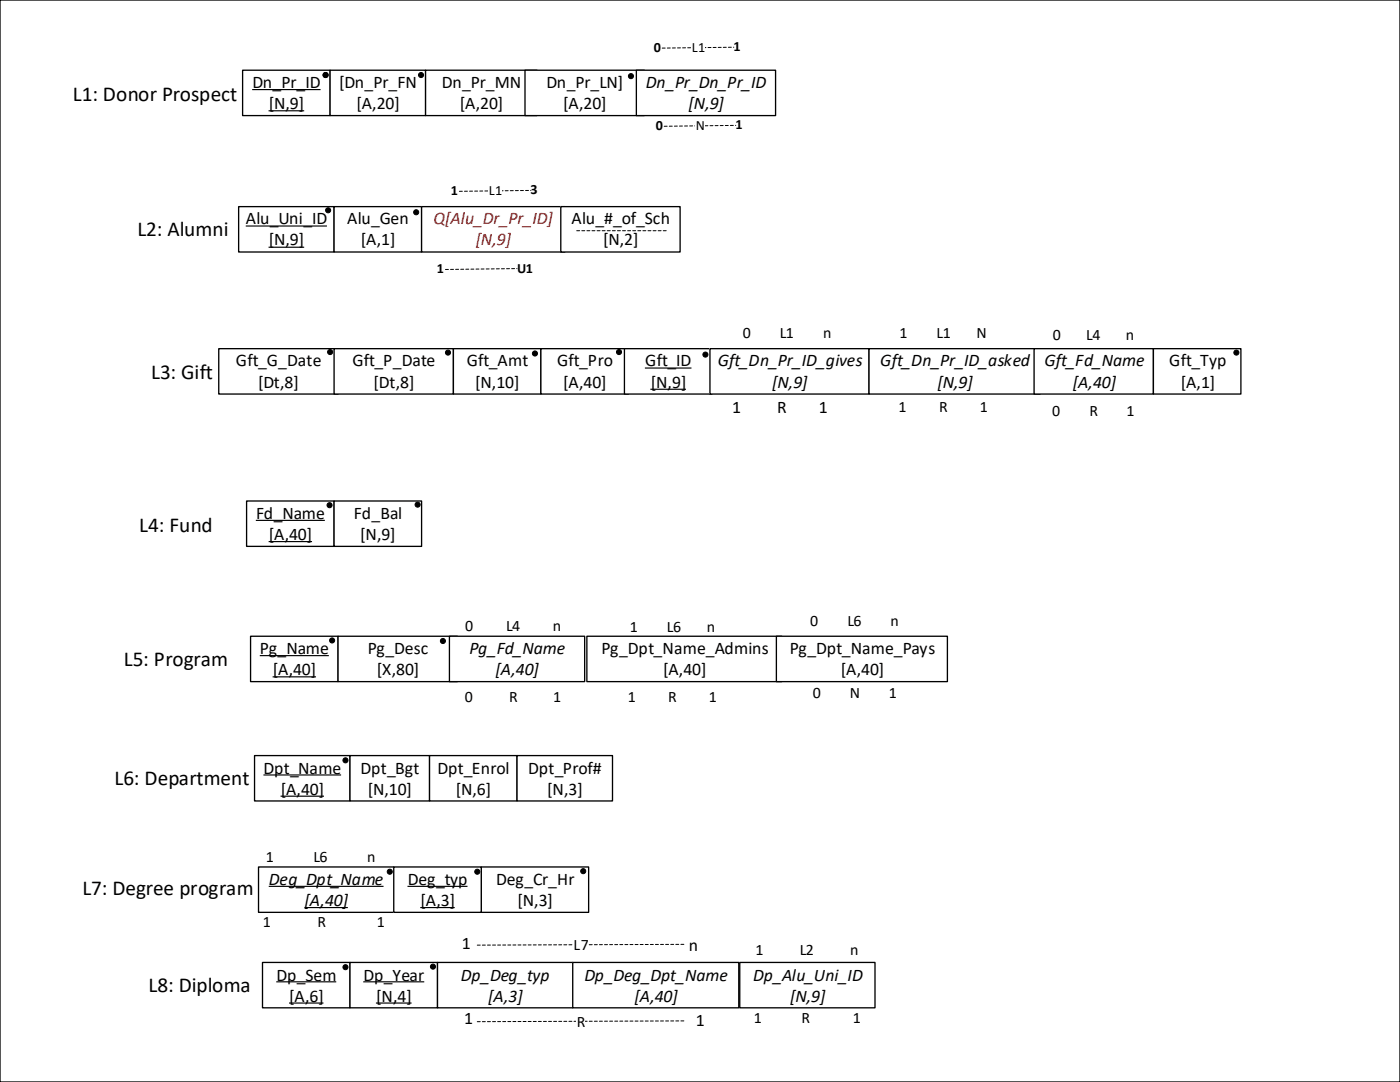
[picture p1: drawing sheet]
<svg xmlns="http://www.w3.org/2000/svg" width="279mm" height="216mm" viewBox="0 0 279 216" stroke-linecap="round" stroke-linejoin="round" font-family="sans-serif">
<path d="M0 0h279.4v215.9h-279.4z" fill="none" stroke="#000" stroke-width=".26"/>
<path d="M48.4 14h17.5v9.1h-17.5z" fill-rule="evenodd" fill="#fff"/>
<path d="M48.4 14h17.5v9.1h-17.5z" fill="none" stroke="#000" stroke-width=".26"/>
<path d="M50.3 17.9h13.7M53.6 22.1h7.1" fill="none" stroke="#000" stroke-width=".23"/>
<path d="M65.9 14h19v9.1h-19z" fill-rule="evenodd" fill="#fff"/>
<path d="M65.9 14h19v9.1h-19z" fill="none" stroke="#000" stroke-width=".26"/>
<path d="M84.9 14h22.3v9.1h-22.3z" fill-rule="evenodd" fill="#fff"/>
<path d="M84.9 14h22.3v9.1h-22.3z" fill="none" stroke="#000" stroke-width=".26"/>
<path d="M104.8 14h23.8v9.1h-23.8z" fill-rule="evenodd" fill="#fff"/>
<path d="M104.8 14h23.8v9.1h-23.8z" fill="none" stroke="#000" stroke-width=".26"/>
<path d="M127 14h27.8v9.1h-27.8z" fill-rule="evenodd" fill="#fff"/>
<path d="M127 14h27.8v9.1h-27.8z" fill="none" stroke="#000" stroke-width=".26"/>
<path d="M47.6 41.2h19.1v9.1h-19.1z" fill-rule="evenodd" fill="#fff"/>
<path d="M47.6 41.2h19.1v9.1h-19.1z" fill="none" stroke="#000" stroke-width=".26"/>
<path d="M49 45.1h16.3M53.6 49.3h7.1" fill="none" stroke="#000" stroke-width=".23"/>
<path d="M66.7 41.2h17.4v9.1h-17.4z" fill-rule="evenodd" fill="#fff"/>
<path d="M66.7 41.2h17.4v9.1h-17.4z" fill="none" stroke="#000" stroke-width=".26"/>
<path d="M84.1 41.2h28.6v9.1h-28.6z" fill-rule="evenodd" fill="#fff"/>
<path d="M84.1 41.2h28.6v9.1h-28.6z" fill="none" stroke="#000" stroke-width=".26"/>
<path d="M111.9 41.2h23.8v9.1h-23.8z" fill-rule="evenodd" fill="#fff"/>
<path d="M111.9 41.2h23.8v9.1h-23.8z" fill="none" stroke="#000" stroke-width=".26"/>
<path d="M43.7 69.6h23.8v9h-23.8z" fill-rule="evenodd" fill="#fff"/>
<path d="M43.7 69.6h23.8v9h-23.8z" fill="none" stroke="#000" stroke-width=".26"/>
<path d="M66.7 69.6h23.8v9h-23.8z" fill-rule="evenodd" fill="#fff"/>
<path d="M66.7 69.6h23.8v9h-23.8z" fill="none" stroke="#000" stroke-width=".26"/>
<path d="M90.5 69.6h17.4v9h-17.4z" fill-rule="evenodd" fill="#fff"/>
<path d="M90.5 69.6h17.4v9h-17.4z" fill="none" stroke="#000" stroke-width=".26"/>
<path d="M107.9 69.6h17.5v9h-17.5z" fill-rule="evenodd" fill="#fff"/>
<path d="M107.9 69.6h17.5v9h-17.5z" fill="none" stroke="#000" stroke-width=".26"/>
<path d="M124.6 69.6h17.5v9h-17.5z" fill-rule="evenodd" fill="#fff"/>
<path d="M124.6 69.6h17.5v9h-17.5z" fill="none" stroke="#000" stroke-width=".26"/>
<path d="M128.7 73.4h9.3M129.8 77.7h7.1" fill="none" stroke="#000" stroke-width=".23"/>
<path d="M141.7 69.6h31.7v9h-31.7z" fill-rule="evenodd" fill="#fff"/>
<path d="M141.7 69.6h31.7v9h-31.7z" fill="none" stroke="#000" stroke-width=".26"/>
<path d="M173.4 69.6h34.2v9h-34.2z" fill-rule="evenodd" fill="#fff"/>
<path d="M173.4 69.6h34.2v9h-34.2z" fill="none" stroke="#000" stroke-width=".26"/>
<path d="M206.4 69.6h23.8v9h-23.8z" fill-rule="evenodd" fill="#fff"/>
<path d="M206.4 69.6h23.8v9h-23.8z" fill="none" stroke="#000" stroke-width=".26"/>
<path d="M230.2 69.6h17.4v9h-17.4z" fill-rule="evenodd" fill="#fff"/>
<path d="M230.2 69.6h17.4v9h-17.4z" fill="none" stroke="#000" stroke-width=".26"/>
<path d="M49.2 100h17.5v9h-17.5z" fill-rule="evenodd" fill="#fff"/>
<path d="M49.2 100h17.5v9h-17.5z" fill="none" stroke="#000" stroke-width=".26"/>
<path d="M51.1 103.8h13.7M53.6 108.1h8.7" fill="none" stroke="#000" stroke-width=".23"/>
<path d="M66.7 100h17.4v9h-17.4z" fill-rule="evenodd" fill="#fff"/>
<path d="M66.7 100h17.4v9h-17.4z" fill="none" stroke="#000" stroke-width=".26"/>
<path d="M50 127h17.5v9h-17.5z" fill-rule="evenodd" fill="#fff"/>
<path d="M50 127h17.5v9h-17.5z" fill="none" stroke="#000" stroke-width=".26"/>
<path d="M51.8 130.8h13.8M54.4 135.1h8.7" fill="none" stroke="#000" stroke-width=".23"/>
<path d="M67.5 127h23.8v9h-23.8z" fill-rule="evenodd" fill="#fff"/>
<path d="M67.5 127h23.8v9h-23.8z" fill="none" stroke="#000" stroke-width=".26"/>
<path d="M89.7 127h27v9h-27z" fill-rule="evenodd" fill="#fff"/>
<path d="M89.7 127h27v9h-27z" fill="none" stroke="#000" stroke-width=".26"/>
<path d="M117.1 127h38.9v9h-38.9z" fill-rule="evenodd" fill="#fff"/>
<path d="M117.1 127h38.9v9h-38.9z" fill="none" stroke="#000" stroke-width=".26"/>
<path d="M154.9 127h34.2v9h-34.2z" fill-rule="evenodd" fill="#fff"/>
<path d="M154.9 127h34.2v9h-34.2z" fill="none" stroke="#000" stroke-width=".26"/>
<path d="M50.8 150.8h19v9h-19z" fill-rule="evenodd" fill="#fff"/>
<path d="M50.8 150.8h19v9h-19z" fill="none" stroke="#000" stroke-width=".26"/>
<path d="M52.6 154.6h15.5M56 158.9h8.7" fill="none" stroke="#000" stroke-width=".23"/>
<path d="M69.8 150.8h15.9v9h-15.9z" fill-rule="evenodd" fill="#fff"/>
<path d="M69.8 150.8h15.9v9h-15.9z" fill="none" stroke="#000" stroke-width=".26"/>
<path d="M85.7 150.8h17.5v9h-17.5z" fill-rule="evenodd" fill="#fff"/>
<path d="M85.7 150.8h17.5v9h-17.5z" fill="none" stroke="#000" stroke-width=".26"/>
<path d="M103.2 150.8h19v9h-19z" fill-rule="evenodd" fill="#fff"/>
<path d="M103.2 150.8h19v9h-19z" fill="none" stroke="#000" stroke-width=".26"/>
<path d="M51.6 173h27v9h-27z" fill-rule="evenodd" fill="#fff"/>
<path d="M51.6 173h27v9h-27z" fill="none" stroke="#000" stroke-width=".26"/>
<path d="M53.6 176.9h22.9M60.8 181.1h8.6" fill="none" stroke="#000" stroke-width=".23"/>
<path d="M96 173h21.5v9h-21.5z" fill-rule="evenodd" fill="#fff"/>
<path d="M96 173h21.5v9h-21.5z" fill="none" stroke="#000" stroke-width=".26"/>
<path d="M78.6 173h17.4v9h-17.4z" fill-rule="evenodd" fill="#fff"/>
<path d="M78.6 173h17.4v9h-17.4z" fill="none" stroke="#000" stroke-width=".26"/>
<path d="M81.3 176.9h12M83.9 181.1h6.8" fill="none" stroke="#000" stroke-width=".23"/>
<path d="M52.4 192h17.4v9.1h-17.4z" fill-rule="evenodd" fill="#fff"/>
<path d="M52.4 192h17.4v9.1h-17.4z" fill="none" stroke="#000" stroke-width=".26"/>
<path d="M55.1 195.9h12M57.7 200.1h6.9" fill="none" stroke="#000" stroke-width=".23"/>
<path d="M69.8 192h17.5v9.1h-17.5z" fill-rule="evenodd" fill="#fff"/>
<path d="M69.8 192h17.5v9.1h-17.5z" fill="none" stroke="#000" stroke-width=".26"/>
<path d="M72.5 195.9h12.2M75 200.1h7.1" fill="none" stroke="#000" stroke-width=".23"/>
<path d="M87.3 192h27v9.1h-27z" fill-rule="evenodd" fill="#fff"/>
<path d="M87.3 192h27v9.1h-27z" fill="none" stroke="#000" stroke-width=".26"/>
<path d="M147.6 192h27v9.1h-27z" fill-rule="evenodd" fill="#fff"/>
<path d="M147.6 192h27v9.1h-27z" fill="none" stroke="#000" stroke-width=".26"/>
<path d="M114.3 192h33.1v9.1h-33.1z" fill-rule="evenodd" fill="#fff"/>
<path d="M114.3 192h33.1v9.1h-33.1z" fill="none" stroke="#000" stroke-width=".26"/>
<path d="M132.2 9.6l14.2-.2" fill="none" stroke="#000" stroke-width=".2" stroke-dasharray=".6 .4"/>
<path d="M138 7.8h2.6v3.4h-2.6z" fill-rule="evenodd" fill="#fff"/>
<path d="M132.6 25.2l14.2-.2" fill="none" stroke="#000" stroke-width=".2" stroke-dasharray=".6 .4"/>
<path d="M138.8 23.4h1.8v3.4h-1.8z" fill-rule="evenodd" fill="#fff"/>
<path d="M91.7 38.2l14.3-.2" fill="none" stroke="#000" stroke-width=".2" stroke-dasharray=".6 .4"/>
<path d="M97.5 36.4h2.6v3.4h-2.6z" fill-rule="evenodd" fill="#fff"/>
<path d="M88.9 53.8l14.3-.2M95.2 188.6l41.3-.2" fill="none" stroke="#000" stroke-width=".2" stroke-dasharray=".6 .4"/>
<path d="M114.4 186.6h3v3.8h-3z" fill-rule="evenodd" fill="#fff"/>
<path d="M95.2 203.9l41.3-.2" fill="none" stroke="#000" stroke-width=".2" stroke-dasharray=".6 .4"/>
<path d="M115 201.9h1.8v3.8h-1.8z" fill-rule="evenodd" fill="#fff"/>
<g fill="#000">
<circle cx="65" cy="15" r=".51"/>
<circle cx="84" cy="15" r=".51"/>
<circle cx="125.9" cy="15.2" r=".51"/>
<circle cx="65.5" cy="42" r=".51"/>
<circle cx="83.1" cy="42.4" r=".51"/>
<circle cx="65.9" cy="70.2" r=".51"/>
<circle cx="89.4" cy="70.4" r=".51"/>
<circle cx="106.8" cy="70.5" r=".51"/>
<circle cx="123.5" cy="70.2" r=".51"/>
<circle cx="140.8" cy="70.8" r=".51"/>
<circle cx="246.7" cy="70.4" r=".51"/>
<circle cx="65.8" cy="100.8" r=".51"/>
<circle cx="83.3" cy="100.7" r=".51"/>
<circle cx="66.3" cy="127.8" r=".51"/>
<circle cx="88.4" cy="127.9" r=".51"/>
<circle cx="68.9" cy="151.7" r=".51"/>
<circle cx="77.8" cy="173.9" r=".51"/>
<circle cx="95.2" cy="173.9" r=".51"/>
<circle cx="116.4" cy="173.8" r=".51"/>
<circle cx="68.9" cy="193" r=".51"/>
<circle cx="86.4" cy="192.9" r=".51"/>
</g>
<g fill="none" stroke="#000" stroke-width=".2">
<circle cx="65" cy="15" r=".51"/>
<circle cx="84" cy="15" r=".51"/>
<circle cx="125.9" cy="15.2" r=".51"/>
<circle cx="65.5" cy="42" r=".51"/>
<circle cx="83.1" cy="42.4" r=".51"/>
<circle cx="65.9" cy="70.2" r=".51"/>
<circle cx="89.4" cy="70.4" r=".51"/>
<circle cx="106.8" cy="70.5" r=".51"/>
<circle cx="123.5" cy="70.2" r=".51"/>
<circle cx="140.8" cy="70.8" r=".51"/>
<circle cx="246.7" cy="70.4" r=".51"/>
<circle cx="65.8" cy="100.8" r=".51"/>
<circle cx="83.3" cy="100.7" r=".51"/>
<circle cx="66.3" cy="127.8" r=".51"/>
<circle cx="88.4" cy="127.9" r=".51"/>
<circle cx="68.9" cy="151.7" r=".51"/>
<circle cx="77.8" cy="173.9" r=".51"/>
<circle cx="95.2" cy="173.9" r=".51"/>
<circle cx="116.4" cy="173.8" r=".51"/>
<circle cx="68.9" cy="193" r=".51"/>
<circle cx="86.4" cy="192.9" r=".51"/>
</g>
<path d="M115.1 46h18.2" fill="none" stroke="#000" stroke-width=".2" stroke-dasharray=".6 .4"/>
<g font-size="4.2">
<text x="14.6" y="20.1">L1: Donor Prospect</text>
<text x="27.4" y="47.1">L2: Alumni</text>
<text x="30.2" y="75.7">L3: Gift</text>
<text x="27.8" y="106.2">L4: Fund</text>
<text x="24.7" y="132.9">L5: Program</text>
<text x="22.9" y="156.7">L6: Department</text>
<text x="16.4" y="178.6">L7: Degree program</text>
<text x="29.7" y="198">L8: Diploma</text>
</g>
<g font-size="3.5">
<text x="50.4" y="17.5">Dn_Pr_ID</text>
<text x="67.7" y="17.5">[Dn_Pr_FN</text>
<text x="88.2" y="17.5">Dn_Pr_MN</text>
<text x="109" y="17.5">Dn_Pr_LN]</text>
<text x="128.9" y="17.5">Dn_Pr_Dn_Pr_ID</text>
<text x="53.6" y="21.7">[N,9]</text>
<text x="71.1" y="21.7">[A,20]</text>
<text x="91.8" y="21.7">[A,20]</text>
<text x="112.4" y="21.7">[A,20]</text>
<text x="137.4" y="21.7">[N,9]</text>
<text x="49.1" y="44.7">Alu_Uni_ID</text>
<text x="69.3" y="44.7">Alu_Gen</text>
<text x="114.1" y="44.7">Alu_#_of_Sch</text>
<text x="53.6" y="49">[N,9]</text>
<text x="72" y="49">[A,1]</text>
<text x="120.4" y="49">[N,2]</text>
<text x="47.1" y="73.1">Gft_G_Date</text>
<text x="51.5" y="77.3">[Dt,8]</text>
<text x="70.3" y="73.1">Gft_P_Date</text>
<text x="74.5" y="77.3">[Dt,8]</text>
<text x="93.1" y="73.1">Gft_Amt</text>
<text x="94.8" y="77.3">[N,10]</text>
<text x="111.2" y="73.1">Gft_Pro</text>
<text x="112.4" y="77.3">[A,40]</text>
<text x="128.8" y="73.1">Gft_ID</text>
<text x="129.9" y="77.3">[N,9]</text>
<text x="143.2" y="73.1">Gft_Dn_Pr_ID_gives</text>
<text x="154.1" y="77.3">[N,9]</text>
<text x="175.7" y="73.1">Gft_Dn_Pr_ID_asked</text>
<text x="187.1" y="77.3">[N,9]</text>
<text x="208.4" y="73.1">Gft_Fd_Name</text>
<text x="214.1" y="77.3">[A,40]</text>
<text x="233.4" y="73.1">Gft_Typ</text>
<text x="235.6" y="77.3">[A,1]</text>
<text x="146.1" y="82.4">1</text>
<text x="155.1" y="82.4">R</text>
<text x="163.4" y="82.4">1</text>
<text x="51.1" y="103.5">Fd_Name</text>
<text x="53.7" y="107.8">[A,40]</text>
<text x="70.6" y="103.5">Fd_Bal</text>
<text x="71.9" y="107.8">[N,9]</text>
<text x="51.9" y="130.5">Pg_Name</text>
<text x="73.4" y="130.5">Pg_Desc</text>
<text x="93.7" y="130.5">Pg_Fd_Name</text>
<text x="120" y="130.5">Pg_Dpt_Name_Admins</text>
<text x="157.6" y="130.5">Pg_Dpt_Name_Pays</text>
<text x="54.4" y="134.8">[A,40]</text>
<text x="75.2" y="134.8">[X,80]</text>
<text x="98.9" y="134.8">[A,40]</text>
<text x="132.3" y="134.8">[A,40]</text>
<text x="167.8" y="134.8">[A,40]</text>
<text x="52.6" y="154.4">Dpt_Name</text>
<text x="72" y="154.4">Dpt_Bgt</text>
<text x="87.3" y="154.4">Dpt_Enrol</text>
<text x="105.4" y="154.4">Dpt_Prof#</text>
<text x="56" y="158.6">[A,40]</text>
<text x="73.4" y="158.6">[N,10]</text>
<text x="91" y="158.6">[N,6]</text>
<text x="109.2" y="158.6">[N,3]</text>
<text x="53.7" y="176.6">Deg_Dpt_Name</text>
<text x="81.4" y="176.6">Deg_typ</text>
<text x="99" y="176.6">Deg_Cr_Hr</text>
<text x="60.8" y="180.8">[A,40]</text>
<text x="83.9" y="180.8">[A,3]</text>
<text x="103.3" y="180.8">[N,3]</text>
<text x="92.2" y="189.4">1</text>
<text x="137.5" y="189.7">n</text>
<text x="55.2" y="195.7">Dp_Sem</text>
<text x="72.5" y="195.7">Dp_Year</text>
<text x="92" y="195.7">Dp_Deg_typ</text>
<text x="116.6" y="195.7">Dp_Deg_Dpt_Name</text>
<text x="150.3" y="195.7">Dp_Alu_Uni_ID</text>
<text x="57.7" y="199.9">[A,6]</text>
<text x="75.1" y="199.9">[N,4]</text>
<text x="97.4" y="199.9">[A,3]</text>
<text x="126.6" y="199.9">[A,40]</text>
<text x="157.7" y="199.9">[N,9]</text>
<text x="92.7" y="204.4">1</text>
<text x="138.9" y="204.8">1</text>
</g>
<g font-size="3.5" fill="#f00">
<text x="86.5" y="44.7">Q[Alu_Dr_Pr_ID]</text>
<text x="94.9" y="49">[N,9]</text>
</g>
<g font-size="3.2">
<text x="148.2" y="67.4">0</text>
<text x="155.6" y="67.4">L1</text>
<text x="164.3" y="67.4">n</text>
<text x="179.5" y="67.4">1</text>
<text x="186.9" y="67.4">L1</text>
<text x="194.9" y="67.4">N</text>
<text x="210.1" y="67.8">0</text>
<text x="216.8" y="67.8">L4</text>
<text x="224.7" y="67.8">n</text>
<text x="179.3" y="82.2">1</text>
<text x="187.4" y="82.2">R</text>
<text x="195.5" y="82.2">1</text>
<text x="210" y="82.9">0</text>
<text x="217.4" y="82.9">R</text>
<text x="224.8" y="82.9">1</text>
<text x="92.9" y="125.9">0</text>
<text x="101" y="125.9">L4</text>
<text x="110.3" y="125.9">n</text>
<text x="161.7" y="125">0</text>
<text x="169.1" y="125">L6</text>
<text x="177.8" y="125">n</text>
<text x="125.7" y="126">1</text>
<text x="133.1" y="126">L6</text>
<text x="141" y="126">n</text>
<text x="92.8" y="140.1">0</text>
<text x="101.6" y="140.1">R</text>
<text x="110.4" y="140.1">1</text>
<text x="125.3" y="140.1">1</text>
<text x="133.4" y="140.1">R</text>
<text x="141.5" y="140.1">1</text>
<text x="162.2" y="139.2">0</text>
<text x="169.6" y="139.2">N</text>
<text x="177.4" y="139.2">1</text>
<text x="53" y="171.9">1</text>
<text x="62.5" y="171.9">L6</text>
<text x="73.3" y="171.9">n</text>
<text x="52.4" y="185">1</text>
<text x="63.4" y="185">R</text>
<text x="75.2" y="185">1</text>
<text x="114.5" y="189.6">L7</text>
<text x="150.8" y="190.5">1</text>
<text x="159.6" y="190.5">L2</text>
<text x="169.7" y="190.5">n</text>
<text x="115.1" y="204.9">R</text>
<text x="150.5" y="204">1</text>
<text x="160" y="204">R</text>
<text x="170.2" y="204">1</text>
</g>
<g font-size="2.8">
<text x="130.5" y="10.3">0</text>
<text x="138.1" y="10.4">L1</text>
<text x="146.4" y="10.2">1</text>
<text x="130.9" y="25.9">0</text>
<text x="138.9" y="26">N</text>
<text x="146.8" y="25.8">1</text>
<text x="90" y="38.9">1</text>
<text x="97.6" y="39">L1</text>
<text x="105.9" y="38.8">3</text>
<text x="87.2" y="54.5">1</text>
<text x="103.2" y="54.4">U1</text>
</g>
</svg>
